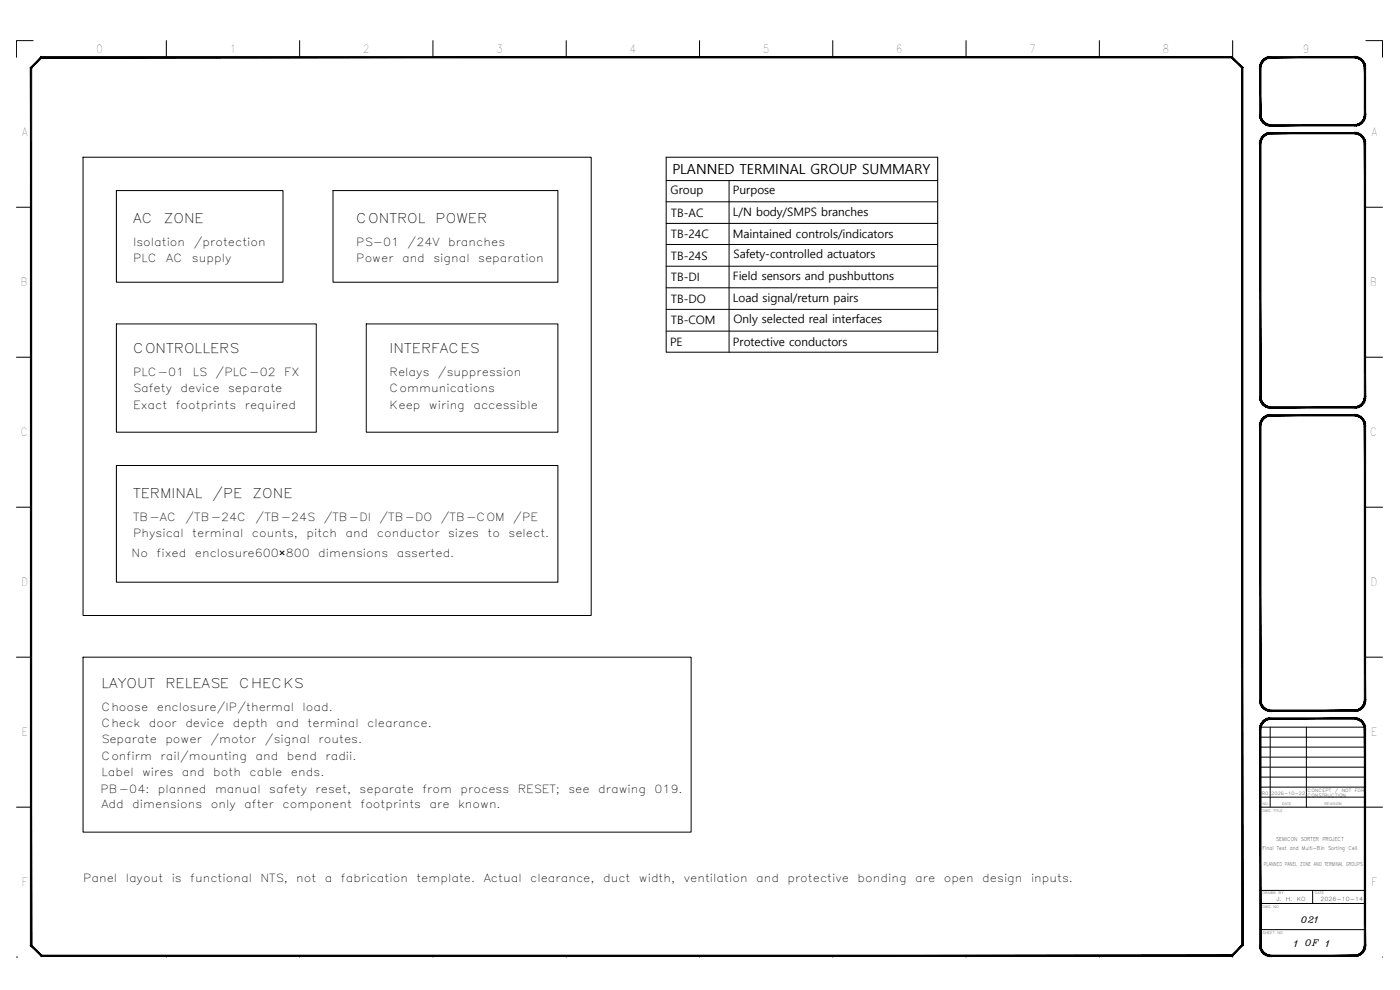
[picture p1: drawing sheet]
<svg xmlns="http://www.w3.org/2000/svg" width="420mm" height="297mm" viewBox="0 0 420 297" stroke-linecap="round" stroke-linejoin="round" font-family="sans-serif">
<g fill="none" stroke="#000" stroke-width=".3">
<path d="M9.9 12.2h-5v5M49.9 12.2v5M89.9 12.2v5M129.9 12.2v5M169.9 12.2v5M209.9 12.2v5M249.9 12.2v5M289.9 12.2v5M329.9 12.2v5M369.9 12.2v5M409.9 12.2h5v5M372.8 20.3v17.6"/>
<path d="M24.9 47.2h152.5v137.5h-152.5zM34.9 57.2h50v27.5h-50zM99.9 57.2h67.5v27.5h-67.5zM199.9 47.2h81.5v58.5h-81.5zM199.9 54.2h81.5M218.8 54.2v51.5M4.9 62.2h4.4M199.9 60.6h81.5M199.9 67h81.5M199.9 73.4h81.5M199.9 79.9h81.5M409.9 62.2h5"/>
<path d="M34.9 97.2h60v32.5h-60zM109.9 97.2h57.5v32.5h-57.5zM199.9 86.4h81.5M199.9 92.8h81.5M199.9 99.3h81.5M4.9 107.2h4.4M409.9 107.2h5M34.9 139.7h132.5v35h-132.5zM4.9 152.2h4.4M409.9 152.2h5M4.9 197.2h4.4M24.9 197.2h182.5v52.5h-182.5z"/>
<path d="M409.9 197.2h5M378.3 218.2h31.4M381.2 218.2v24M392.1 218.2v24M378.2 239.2h31.4M378.3 236.2h31.3M378.3 233.2h31.3M378.3 230.2h31.3M378.3 227.2h31.4M378.3 224.2h31.4M378.3 221.2h31.4M4.9 242.2h4.4"/>
<path d="M372.8 259.4v24.2M378.2 242.2h31.4M409.9 242.2h5M378.2 278.9h31.4M378.2 271.1h31.4M378.2 267.2h31.4M393.9 267.2v3.9M4.9 287.2h.1M49.9 286.8v.4M89.9 286.8v.4M129.9 286.8v.4M169.9 286.8v.4"/>
<path d="M209.9 286.8v.4M249.9 286.8v.4M289.9 286.8v.4M329.9 286.8v.4M369.9 286.5v.7M414.9 287.2h.1"/>
</g>
<g fill="#000" stroke="#000" stroke-width=".3">
<path d="M380.9 17h.5v.4zM380.9 17v.4h.5zM380.4 17.2l.5-.2v.4zM380.4 17.2l.1 .3 .4-.1zM379.9 17.3l.5-.1 .1 .3zM379.9 17.3l.2 .4 .4-.2zM379.4 17.6l.5-.3 .2 .4zM379.4 17.6l.3 .3 .4-.2zM379 18l.4-.4 .3 .3zM379 18l.3 .2 .4-.3zM379 18l.3 .2-.6 .2zM378.7 18.4l.3 .2 .3-.4zM378.7 18.4l.3 .2-.6 .2zM378.4 18.8l.4 .2 .2-.4zM378.4 18.8l.4 .2-.6 .3zM378.2 19.3l.4 .1 .2-.4zM378.2 19.3l.4 .1-.5 .4zM378.1 19.8l.4 .1 .1-.5zM378.1 19.8l.4 .1-.5 .4zM378.5 19.9l-.5 .4h.4z"/>
<path d="M381.4 17.4h25.1v-.4zM381.4 17h25.1l-25.1 .4z"/>
<path d="M378 34.5h.4l-.3 .5zM378.4 34.5l-.3 .5 .4-.1zM378.1 35l.4-.1-.3 .6zM378.5 34.9l-.3 .6 .4-.1zM378.2 35.5l.4-.1-.2 .6zM378.6 35.4l-.2 .6 .4-.2zM378.4 36l.4-.2-.1 .6zM378.8 35.8l-.1 .6 .3-.2zM378.7 36.4l.3-.2v.6zM379 36.2v.6l.3-.3zM379 36.8l.3-.3 .1 .7zM379.3 36.5l.1 .7 .3-.4zM379.7 36.8l.2 .6-.5-.2zM379.7 36.8l.2 .6 .2-.3zM380.1 37.1l.3 .5-.5-.2zM380.1 37.1l.3 .5 .1-.3zM380.5 37.3l.4 .5-.5-.2zM380.5 37.3l.4 .5v-.4zM380.9 37.4l.5 .4h-.5zM380.9 37.4l.5 .4v-.4z"/>
<path d="M378 20.3l.4 14.2v-14.2zM378 20.3l.4 14.2h-.4z"/>
<path d="M380.9 39.8h.5v.3zM380.9 39.8v.4l.5-.1zM380.4 39.9l.5-.1v.4zM380.4 39.9l.1 .4 .4-.1zM379.9 40.1l.5-.2 .1 .4zM379.9 40.1l.2 .4 .4-.2zM379.4 40.4l.5-.3 .2 .4zM379.4 40.4l.3 .3 .4-.2zM379 40.7l.4-.3 .3 .3zM379 40.7l.3 .3 .4-.3zM379 40.7l.3 .3-.6 .1zM378.7 41.1l.3 .3 .3-.4zM378.7 41.1l.3 .3-.6 .2zM378.4 41.6l.4 .2 .2-.4zM378.4 41.6l.4 .2-.6 .3zM378.2 42.1l.4 .1 .2-.4zM378.2 42.1l.4 .1-.5 .4zM378.1 42.6h.4l.1-.4zM378.1 42.6h.4l-.5 .5zM378.5 42.6l-.5 .5h.4z"/>
<path d="M381.4 37.8h25.1v-.4zM381.4 37.4h25.1l-25.1 .4z"/>
<path d="M406.5 37.4l.5 .4h-.5zM406.5 37.4l.5 .4v-.4zM407 37.4l.5 .2-.5 .2zM407 37.4l.5 .2-.1-.3zM407.4 37.3l.6 .1-.5 .2zM407.4 37.3l.6 .1-.2-.3zM407.8 37.1l.7 .1-.5 .2zM407.8 37.1l.7 .1-.3-.4zM408.2 36.8h.7l-.4 .4zM408.2 36.8h.7l-.3-.3zM408.6 36.5l.6-.1-.3 .4zM408.9 36.2l-.3 .3 .6-.1zM408.9 36.2l.6-.2-.3 .4zM409.1 35.8l-.2 .4 .6-.2zM409.1 35.8l.6-.3-.2 .5zM409.3 35.4l-.2 .4 .6-.3zM409.3 35.4l.5-.4-.1 .5zM409.4 34.9l-.1 .5 .5-.4zM409.8 34.5v.5l-.4-.1zM409.5 34.5l-.1 .4 .4-.4z"/>
<path d="M409.5 20.3l.3 14.2v-14.2zM409.5 20.3l.3 14.2h-.3z"/>
<path d="M409.8 19.8v.5h-.3zM409.4 19.9l.1 .4 .3-.5zM409.7 19.3l.1 .5-.4 .1zM409.3 19.4l.1 .5 .3-.6zM409.5 18.8l.2 .5-.4 .1zM409.1 19l.2 .4 .2-.6zM409.2 18.4l.3 .4-.4 .2zM408.9 18.6l.2 .4 .1-.6zM408.9 18l.3 .4-.3 .2zM408.9 18l-.3 .2 .3 .4zM408.5 17.6l.4 .4-.3 .2zM408.5 17.6l-.3 .3 .4 .3zM408 17.3l.5 .3-.3 .3zM408 17.3l-.2 .4 .4 .2zM407.5 17.2l.5 .1-.2 .4zM407.5 17.2l-.1 .3 .4 .2zM407 17l.5 .2-.1 .3zM407 17v.4l.4 .1zM406.5 17h.5v.4zM406.5 17v.4h.5z"/>
<path d="M378 43.1l.4 76v-76zM378 43.1l.4 76h-.4z"/>
<path d="M381.4 40.1h25.1v-.3zM381.4 39.8h25.1l-25.1 .3z"/>
<path d="M409.5 43.1l.3 76v-76zM409.5 43.1l.3 76h-.3z"/>
<path d="M409.8 42.6v.5h-.3zM409.4 42.6l.1 .5 .3-.5zM409.7 42.1l.1 .5h-.4zM409.3 42.2l.1 .4 .3-.5zM409.5 41.6l.2 .5-.4 .1zM409.1 41.8l.2 .4 .2-.6zM409.2 41.1l.3 .5-.4 .2zM408.9 41.4l.2 .4 .1-.7zM408.9 40.7l.3 .4-.3 .3zM408.9 40.7l-.3 .3 .3 .4zM408.5 40.4l.4 .3-.3 .3zM408.5 40.4l-.3 .3 .4 .3zM408 40.1l.5 .3-.3 .3zM408 40.1l-.2 .4 .4 .2zM407.5 39.9l.5 .2-.2 .4zM407.5 39.9l-.1 .4 .4 .2zM407 39.8l.5 .1-.1 .4zM407 39.8v.4l.4 .1zM406.5 39.8h.5v.4zM406.5 39.8v.3l.5 .1z"/>
<path d="M378 119.1h.4l-.3 .5zM378.4 119.1l-.3 .5h.4zM378.1 119.6h.4l-.3 .5zM378.5 119.6l-.3 .5 .4-.1zM378.2 120.1l.4-.1-.2 .6zM378.6 120l-.2 .6 .4-.2zM378.4 120.6l.4-.2-.1 .7zM378.8 120.4l-.1 .7 .3-.3zM378.7 121.1l.3-.3v.7zM379 120.8v.7l.3-.3zM379 121.5l.3-.3 .1 .6zM379.3 121.2l.1 .6 .3-.3zM379.7 121.5l.2 .6-.5-.3zM379.7 121.5l.2 .6 .2-.4zM380.1 121.7l.3 .6-.5-.2zM380.1 121.7l.3 .6 .1-.4zM380.5 121.9l.4 .5-.5-.1zM380.5 121.9l.4 .5v-.4zM380.9 122l.5 .4h-.5zM380.9 122l.5 .4v-.4z"/>
<path d="M378 127.7l.4 82.4v-82.4zM378 127.7l.4 82.4h-.4z"/>
<path d="M381.4 122v.4l25.1-.4zM381.4 122.4l25.1-.4v.4z"/>
<path d="M381.4 124.4v.4l25.1-.4zM381.4 124.8l25.1-.4v.4z"/>
<path d="M380.9 124.5l.5-.1v.4zM380.9 124.5v.3h.5zM380.4 124.6l.5-.1v.3zM380.4 124.6l.1 .3 .4-.1zM379.9 124.8l.5-.2 .1 .3zM379.9 124.8l.2 .3 .4-.2zM379.4 125l.5-.2 .2 .3zM379.4 125l.3 .4 .4-.3zM379 125.4l.4-.4 .3 .4zM379 125.4l.3 .3 .4-.3zM379 125.4l.3 .3-.6 .1zM378.7 125.8l.3 .2 .3-.3zM378.7 125.8l.3 .2-.6 .2zM378.4 126.2l.4 .2 .2-.4zM378.4 126.2l.4 .2-.6 .3zM378.2 126.7l.4 .1 .2-.4zM378.2 126.7l.4 .1-.5 .4zM378.1 127.2l.4 .1 .1-.5zM378.1 127.2l.4 .1-.5 .4zM378.5 127.3l-.5 .4h.4z"/>
<path d="M406.5 122l.5 .4h-.5zM406.5 122l.5 .4v-.4zM407 122l.5 .3-.5 .1zM407 122l.5 .3-.1-.4zM407.4 121.9l.6 .2-.5 .2zM407.4 121.9l.6 .2-.2-.4zM407.8 121.7l.7 .1-.5 .3zM407.8 121.7l.7 .1-.3-.3zM408.2 121.5h.7l-.4 .3zM408.2 121.5h.7l-.3-.3zM408.6 121.2l.6-.1-.3 .4zM408.9 120.8l-.3 .4 .6-.1zM408.9 120.8l.6-.2-.3 .5zM409.1 120.4l-.2 .4 .6-.2zM409.1 120.4l.6-.3-.2 .5zM409.3 120l-.2 .4 .6-.3zM409.3 120l.5-.4-.1 .5zM409.4 119.6l-.1 .4 .5-.4zM409.8 119.1v.5h-.4zM409.5 119.1l-.1 .5 .4-.5z"/>
<path d="M409.8 127.2v.5h-.3zM409.4 127.3l.1 .4 .3-.5zM409.7 126.7l.1 .5-.4 .1zM409.3 126.8l.1 .5 .3-.6zM409.5 126.2l.2 .5-.4 .1zM409.1 126.4l.2 .4 .2-.6zM409.2 125.8l.3 .4-.4 .2zM408.9 126l.2 .4 .1-.6zM408.9 125.4l.3 .4-.3 .2zM408.9 125.4l-.3 .3 .3 .3zM408.5 125l.4 .4-.3 .3zM408.5 125l-.3 .4 .4 .3zM408 124.8l.5 .2-.3 .4zM408 124.8l-.2 .3 .4 .3zM407.5 124.6l.5 .2-.2 .3zM407.5 124.6l-.1 .3 .4 .2zM407 124.5l.5 .1-.1 .3zM407 124.5v.3l.4 .1zM406.5 124.4l.5 .1v.3zM406.5 124.4v.4h.5z"/>
<path d="M409.5 127.7l.3 82.4v-82.4zM409.5 127.7l.3 82.4h-.3z"/>
<path d="M378 210.1h.4l-.3 .5zM378.4 210.1l-.3 .5h.4zM378.1 210.6h.4l-.3 .5zM378.5 210.6l-.3 .5 .4-.1zM378.2 211.1l.4-.1-.2 .6zM378.6 211l-.2 .6 .4-.2zM378.4 211.6l.4-.2-.1 .7zM378.8 211.4l-.1 .7 .3-.3zM378.7 212.1l.3-.3v.7zM379 211.8v.7l.3-.3zM379 212.5l.3-.3 .1 .6zM379.3 212.2l.1 .6 .3-.3zM379.7 212.5l.2 .6-.5-.3zM379.7 212.5l.2 .6 .2-.4zM380.1 212.7l.3 .6-.5-.2zM380.1 212.7l.3 .6 .1-.4zM380.5 212.9l.4 .5-.5-.1zM380.5 212.9l.4 .5v-.4zM380.9 213l.5 .4h-.5zM380.9 213l.5 .4v-.4z"/>
<path d="M378 218.7l.4 64.9v-64.9zM378 218.7l.4 64.9h-.4z"/>
<path d="M381.4 213v.4l25.1-.4zM381.4 213.4l25.1-.4v.4z"/>
<path d="M381.4 215.4v.4l25.1-.4zM381.4 215.8l25.1-.4v.4z"/>
<path d="M380.9 215.4h.5v.4zM380.9 215.4v.4h.5zM380.4 215.6l.5-.2v.4zM380.4 215.6l.1 .3 .4-.1zM379.9 215.8l.5-.2 .1 .3zM379.9 215.8l.2 .3 .4-.2zM379.4 216l.5-.2 .2 .3zM379.4 216l.3 .4 .4-.3zM379 216.4l.4-.4 .3 .4zM379 216.4l.3 .3 .4-.3zM379 216.4l.3 .3-.6 .1zM378.7 216.8l.3 .2 .3-.3zM378.7 216.8l.3 .2-.6 .2zM378.4 217.2l.4 .2 .2-.4zM378.4 217.2l.4 .2-.6 .3zM378.2 217.7l.4 .1 .2-.4zM378.2 217.7l.4 .1-.5 .4zM378.1 218.2l.4 .1 .1-.5zM378.1 218.2l.4 .1-.5 .4zM378.5 218.3l-.5 .4h.4z"/>
<path d="M406.5 213l.5 .4h-.5zM406.5 213l.5 .4v-.4zM407 213l.5 .3-.5 .1zM407 213l.5 .3-.1-.4zM407.4 212.9l.6 .2-.5 .2zM407.4 212.9l.6 .2-.2-.4zM407.8 212.7l.7 .1-.5 .3zM407.8 212.7l.7 .1-.3-.3zM408.2 212.5h.7l-.4 .3zM408.2 212.5h.7l-.3-.3zM408.6 212.2l.6-.1-.3 .4zM408.9 211.8l-.3 .4 .6-.1zM408.9 211.8l.6-.2-.3 .5zM409.1 211.4l-.2 .4 .6-.2zM409.1 211.4l.6-.3-.2 .5zM409.3 211l-.2 .4 .6-.3zM409.3 211l.5-.4-.1 .5zM409.4 210.6l-.1 .4 .5-.4zM409.8 210.1v.5h-.4zM409.5 210.1l-.1 .5 .4-.5z"/>
<path d="M409.8 218.2v.5h-.3zM409.4 218.3l.1 .4 .3-.5zM409.7 217.7l.1 .5-.4 .1zM409.3 217.8l.1 .5 .3-.6zM409.5 217.2l.2 .5-.4 .1zM409.1 217.4l.2 .4 .2-.6zM409.2 216.8l.3 .4-.4 .2zM408.9 217l.2 .4 .1-.6zM408.9 216.4l.3 .4-.3 .2zM408.9 216.4l-.3 .3 .3 .3zM408.5 216l.4 .4-.3 .3zM408.5 216l-.3 .4 .4 .3zM408 215.8l.5 .2-.3 .4zM408 215.8l-.2 .3 .4 .3zM407.5 215.6l.5 .2-.2 .3zM407.5 215.6l-.1 .3 .4 .2zM407 215.4l.5 .2-.1 .3zM407 215.4v.4l.4 .1zM406.5 215.4h.5v.4zM406.5 215.4v.4h.5z"/>
<path d="M409.5 218.7l.3 64.9v-64.9zM409.5 218.7l.3 64.9h-.3z"/>
<path d="M372.6 20.4v263.2l.4 .1zM372.6 20.4l.4-.2v263.5zM369.6 17.4l3 3 .4-.2zM369.8 17l3.2 3.2-3.4-2.8zM12.5 17.4h357.1l.2-.4zM12.4 17h357.4l-357.3 .4zM12.4 17l-2.9 3.4 3-3zM12.4 17l-2.9 3.4-.4-.2zM9.1 20.2l.4 263.4v-263.2zM9.1 20.2l.4 263.4-.4 .1zM9.1 283.7l3.4 2.9-3-3zM9.1 283.7l3.4 2.9-.1 .4zM12.5 286.6l-.1 .4 357.2-.4zM12.4 287l357.2-.4 .2 .4zM369.6 286.6l.2 .4 2.8-3.4zM372.6 283.6l.4 .1-3.2 3.3z"/>
<path d="M378 283.6h.4l-.3 .6zM378.4 283.6l-.3 .6 .4-.1zM378.1 284.2l.4-.1-.3 .6zM378.5 284.1l-.3 .6 .4-.1zM378.2 284.7l.4-.1-.2 .6zM378.6 284.6l-.2 .6 .4-.2zM378.4 285.2l.4-.2-.1 .6zM378.8 285l-.1 .6 .3-.2zM378.7 285.6l.3-.2v.6zM379 285.4v.6l.3-.3zM379 286l.3-.3 .1 .6zM379.3 285.7l.1 .6 .3-.3zM379.7 286l.2 .6-.5-.3zM379.7 286l.2 .6 .2-.3zM380.1 286.3l.3 .5-.5-.2zM380.1 286.3l.3 .5 .1-.4zM380.5 286.4l.4 .5-.5-.1zM380.5 286.4l.4 .5v-.4zM380.9 286.5l.5 .5-.5-.1zM380.9 286.5l.5 .5v-.4z"/>
<path d="M381.4 286.6v.4l25.1-.4zM381.4 287l25.1-.4v.4z"/>
<path d="M406.5 286.6l.5 .3-.5 .1zM406.5 286.6l.5 .3v-.4zM407 286.5l.5 .3-.5 .1zM407 286.5l.5 .3-.1-.4zM407.4 286.4l.6 .2-.5 .2zM407.4 286.4l.6 .2-.2-.3zM407.8 286.3h.7l-.5 .3zM407.8 286.3h.7l-.3-.3zM408.2 286h.7l-.4 .3zM408.2 286h.7l-.3-.3zM408.6 285.7l.6-.1-.3 .4zM408.9 285.4l-.3 .3 .6-.1zM408.9 285.4l.6-.2-.3 .4zM409.1 285l-.2 .4 .6-.2zM409.1 285l.6-.3-.2 .5zM409.3 284.6l-.2 .4 .6-.3zM409.3 284.6l.5-.4-.1 .5zM409.4 284.1l-.1 .5 .5-.4zM409.8 283.6v.6l-.4-.1zM409.5 283.6l-.1 .5 .4-.5z"/>
</g>
<text font-size="4.2" x="201.8" y="52.2">PLANNED TERMINAL GROUP SUMMARY</text>
<g font-size="4">
<text x="39.9" y="66.9">AC</text>
<text x="49.2" y="66.9">ZONE</text>
<text x="106.9" y="66.9">CONTROL</text>
<text x="130.7" y="66.9">POWER</text>
<text x="39.9" y="105.9">CONTROLLERS</text>
<text x="116.9" y="105.9">INTERFACES</text>
<text x="39.9" y="149.4">TERMINAL</text>
<text x="63.8" y="149.4">/PE</text>
<text x="75.8" y="149.4">ZONE</text>
<text x="30.4" y="206.4">LAYOUT</text>
<text x="49.7" y="206.4">RELEASE</text>
<text x="71.8" y="206.4">CHECKS</text>
</g>
<g font-size="3.5">
<text x="201.3" y="58.2">Group</text>
<text x="220" y="58.2">Purpose</text>
<text x="201.3" y="65">TB-AC</text>
<text x="220" y="64.7">L/N body/SMPS branches</text>
<text x="201.3" y="71.5">TB-24C</text>
<text x="220" y="71.3">Maintained controls/indicators</text>
<text x="201.3" y="77.9">TB-24S</text>
<text x="220.1" y="77.5">Safety-controlled actuators</text>
<text x="201.3" y="84.4">TB-DI</text>
<text x="220" y="84">Field sensors and pushbuttons</text>
<text x="201.3" y="90.8">TB-DO</text>
<text x="220" y="90.5">Load signal/return pairs</text>
<text x="201.3" y="97.3">TB-COM</text>
<text x="220.1" y="97">Only selected real interfaces</text>
<text x="201.1" y="103.8">PE</text>
<text x="220" y="103.8">Protective conductors</text>
</g>
<g font-size="3.4">
<text x="29" y="15.9">0</text>
<text x="69.2" y="15.9">1</text>
<text x="109" y="15.9">2</text>
<text x="149" y="15.9">3</text>
<text x="189" y="16">4</text>
<text x="229" y="15.9">5</text>
<text x="269" y="15.9">6</text>
<text x="309" y="15.9">7</text>
<text x="349" y="15.9">8</text>
<text x="391" y="15.9">9</text>
<text x="6.4" y="40.9">A</text>
<text x="411.4" y="40.9">A</text>
<text x="39.9" y="73.9">Isolation</text>
<text x="58.1" y="73.9">/protection</text>
<text x="106.9" y="73.9">PS-01</text>
<text x="122.3" y="73.9">/24V</text>
<text x="134.5" y="73.9">branches</text>
<text x="39.9" y="78.7">PLC</text>
<text x="49.9" y="78.7">AC</text>
<text x="57.6" y="78.7">supply</text>
<text x="106.9" y="78.7">Power</text>
<text x="120.7" y="78.7">and</text>
<text x="130.1" y="78.7">signal</text>
<text x="143.5" y="78.7">separation</text>
<text x="6.3" y="85.9">B</text>
<text x="411.3" y="85.9">B</text>
<text x="39.9" y="112.9">PLC-01</text>
<text x="57.8" y="112.9">LS</text>
<text x="64.7" y="112.9">/PLC-02</text>
<text x="85.3" y="112.9">FX</text>
<text x="116.9" y="112.9">Relays</text>
<text x="131.4" y="112.9">/suppression</text>
<text x="39.9" y="117.7">Safety</text>
<text x="54.2" y="117.7">device</text>
<text x="68.5" y="117.7">separate</text>
<text x="116.9" y="117.7">Communications</text>
<text x="39.9" y="122.6">Exact</text>
<text x="52.7" y="122.6">footprints</text>
<text x="73.5" y="122.6">required</text>
<text x="116.9" y="122.6">Keep</text>
<text x="128.7" y="122.6">wiring</text>
<text x="142.1" y="122.6">accessible</text>
<text x="6.3" y="130.9">C</text>
<text x="411.3" y="130.9">C</text>
<text x="39.9" y="156.4">TB-AC</text>
<text x="39.9" y="161.2">Physical</text>
<text x="55.7" y="156.4">/TB-24C</text>
<text x="57.7" y="161.2">terminal</text>
<text x="75.6" y="161.2">counts,</text>
<text x="76.7" y="156.4">/TB-24S</text>
<text x="92" y="161.2">pitch</text>
<text x="97.2" y="156.4">/TB-DI</text>
<text x="103.7" y="161.2">and</text>
<text x="113.1" y="161.2">conductor</text>
<text x="113.9" y="156.4">/TB-DO</text>
<text x="132.3" y="156.4">/TB-COM</text>
<text x="134.5" y="161.2">sizes</text>
<text x="146.3" y="161.2">to</text>
<text x="152.6" y="161.2">select.</text>
<text x="154" y="156.4">/PE</text>
<text x="39.5" y="167.2">No</text>
<text x="47" y="167.2">fixed</text>
<text x="58.5" y="167.2">enclosure600×800</text>
<text x="95.5" y="167.2">dimensions</text>
<text x="119.1" y="167.2">asserted.</text>
<text x="6.4" y="175.9">D</text>
<text x="411.4" y="175.9">D</text>
<text x="30.4" y="213.4">Choose</text>
<text x="47" y="213.4">enclosure/IP/thermal</text>
<text x="90.8" y="213.4">load.</text>
<text x="6.5" y="220.9">E</text>
<text x="30.4" y="218.2">Check</text>
<text x="44.6" y="218.2">door</text>
<text x="55.6" y="218.2">device</text>
<text x="69.9" y="218.2">depth</text>
<text x="82.9" y="218.2">and</text>
<text x="92.3" y="218.2">terminal</text>
<text x="110.2" y="218.2">clearance.</text>
<text x="411.5" y="220.9">E</text>
<text x="30.4" y="223.1">Separate</text>
<text x="30.4" y="227.9">Confirm</text>
<text x="48.2" y="227.9">rail/mounting</text>
<text x="49.6" y="223.1">power</text>
<text x="63.1" y="223.1">/motor</text>
<text x="76.7" y="227.9">and</text>
<text x="79.5" y="223.1">/signal</text>
<text x="86.1" y="227.9">bend</text>
<text x="95.6" y="223.1">routes.</text>
<text x="97.7" y="227.9">radii.</text>
<text x="30.4" y="232.8">Label</text>
<text x="42.6" y="232.8">wires</text>
<text x="54.6" y="232.8">and</text>
<text x="64" y="232.8">both</text>
<text x="74.9" y="232.8">cable</text>
<text x="87.3" y="232.8">ends.</text>
<text x="30.2" y="237.9">PB-04:</text>
<text x="47.4" y="237.9">planned</text>
<text x="64.5" y="237.9">manual</text>
<text x="80.8" y="237.9">safety</text>
<text x="94.7" y="237.9">reset,</text>
<text x="107.9" y="237.9">separate</text>
<text x="126.8" y="237.9">from</text>
<text x="138.2" y="237.9">process</text>
<text x="155.4" y="237.9">RESET;</text>
<text x="170.6" y="237.9">see</text>
<text x="179.5" y="237.9">drawing</text>
<text x="196.4" y="237.9">019.</text>
<text x="30.4" y="242.5">Add</text>
<text x="39.7" y="242.5">dimensions</text>
<text x="63.3" y="242.5">only</text>
<text x="73.3" y="242.5">after</text>
<text x="84.8" y="242.5">component</text>
<text x="108.2" y="242.5">footprints</text>
<text x="128.9" y="242.5">are</text>
<text x="137.5" y="242.5">known.</text>
<text x="6.6" y="265.9">F</text>
<text x="24.9" y="264.7">Panel</text>
<text x="37.7" y="264.7">layout</text>
<text x="51.5" y="264.7">is</text>
<text x="57.1" y="264.7">functional</text>
<text x="78.2" y="264.7">NTS,</text>
<text x="88.9" y="264.7">not</text>
<text x="97.5" y="264.7">a</text>
<text x="102.3" y="264.7">fabrication</text>
<text x="125" y="264.7">template.</text>
<text x="145.2" y="264.7">Actual</text>
<text x="159.1" y="264.7">clearance,</text>
<text x="181" y="264.7">duct</text>
<text x="191.7" y="264.7">width,</text>
<text x="205.2" y="264.7">ventilation</text>
<text x="226.9" y="264.7">and</text>
<text x="236.3" y="264.7">protective</text>
<text x="257.4" y="264.7">bonding</text>
<text x="274.7" y="264.7">are</text>
<text x="283.2" y="264.7">open</text>
<text x="294.8" y="264.7">design</text>
<text x="309.4" y="264.7">inputs.</text>
<text x="411.6" y="265.9">F</text>
</g>
<g font-size="2.7">
<text x="390.5" y="276.8">021</text>
<text x="388.4" y="284">1</text>
<text x="391.7" y="283.9">OF</text>
<text x="397.9" y="284">1</text>
</g>
<g font-size="1.7">
<text x="383.1" y="270.3">J.</text>
<text x="385.9" y="270.3">H.</text>
<text x="389.2" y="270.3">KO</text>
<text x="396.3" y="270.3">2026-10-14</text>
</g>
<g font-size="1.6">
<text x="378.9" y="254.9">Final Test and Multi-Bin Sorting Cell</text>
<text x="383" y="252.4">SEMICON SORTER PROJECT</text>
<text x="379.3" y="260">PLANNED PANEL ZONE AND TERMINAL GROUPS</text>
</g>
<g font-size="1.3">
<text x="378.7" y="238.4">R0</text>
<text x="381.5" y="238.4">2026-10-22</text>
<text x="392.4" y="237.5">CONCEPT</text>
<text x="392.4" y="239.2">CONSTRUCTION</text>
<text x="400.6" y="237.5">/</text>
<text x="402.7" y="237.5">NOT</text>
<text x="406.6" y="237.5">FOR</text>
</g>
<g font-size="1.1">
<text x="378.9" y="243.5">DWG</text>
<text x="378.9" y="241.5">NO.</text>
<text x="382.2" y="243.5">TITLE</text>
<text x="384.8" y="241.5">DATE</text>
<text x="397.5" y="241.5">REVISION</text>
<text x="378.9" y="268.3">DRAWN</text>
<text x="383.7" y="268.3">BY</text>
<text x="394.6" y="268.3">DATE</text>
<text x="378.9" y="272.5">DWG</text>
<text x="382.2" y="272.5">NO</text>
<text x="378.9" y="280.2">SHEET</text>
<text x="383.4" y="280.2">NO</text>
</g>
</svg>
